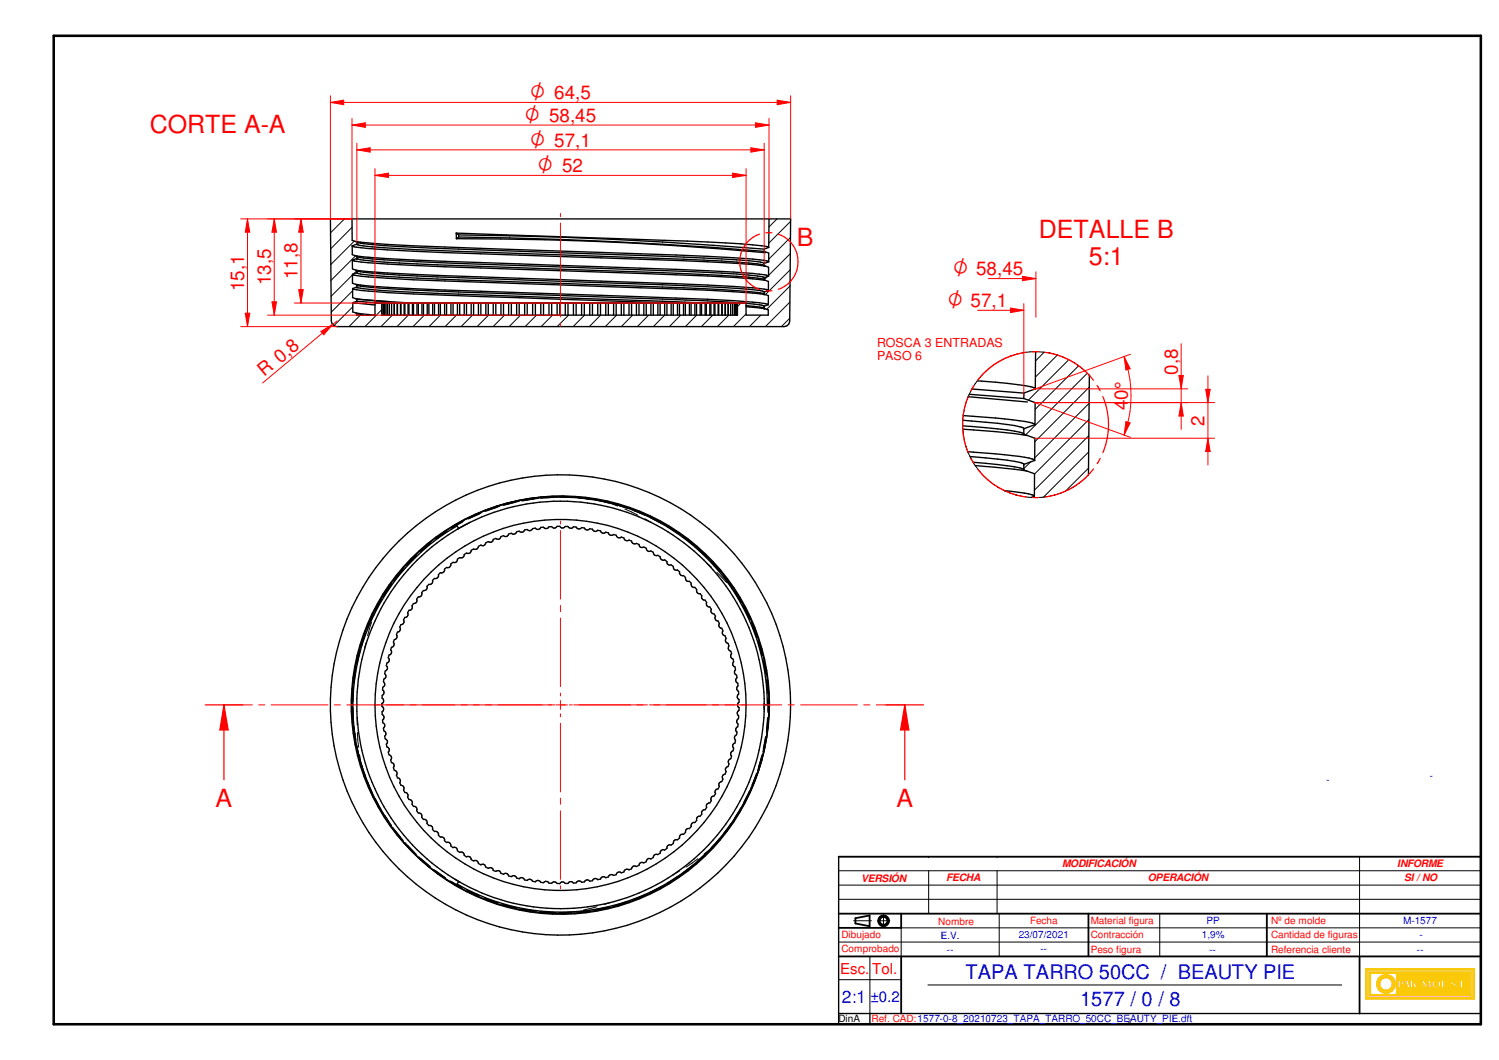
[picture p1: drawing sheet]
<svg xmlns="http://www.w3.org/2000/svg" width="420mm" height="297mm" viewBox="0 0 420 297" stroke-linecap="round" stroke-linejoin="round" font-family="sans-serif">
<path d="M15.1 10h400v277h-400z" fill="none" stroke="#000" stroke-width=".72"/>
<g fill="none" stroke="#000" stroke-width=".51">
<path d="M235.1 256h180M239.8 257.3v1.5M243.7 256.5v3M355.1 256v12M235.1 268h180M235.1 260h17.5M381.1 268v16"/>
<circle cx="247.7" cy="258" r="1.51"/>
<circle cx="247.7" cy="258.1" r="1.12"/>
</g>
<path d="M235.1 240.1v46.9h180v-46.9M235.1 284h180M243.8 284v3" fill="none" stroke="#000" stroke-width=".38"/>
<g fill="none" stroke="#000" stroke-width=".28">
<path d="M235.1 252h180M239.3 258h5M245.9 258h3.5M247.6 256.3v3.5M260.3 244v12M279.5 244v12M280.1 256v12M325.1 256v12M381.1 240.1v27.9M235.1 274.5h17.5M235.1 264h180M252.6 260v8"/>
<path d="M260.1 276h116"/>
</g>
<g fill="#faca0a">
<path d="M382.8 271.4v8.6h30.5v-8.6zM383.2 271.9h29.7v7.7h-29.7z" fill-rule="evenodd"/>
<path d="M383.7 272.3v6.8h28.7v-6.8zM408.2 276.5a.3 .3 0 0 1 .6 0 .3 .3 0 0 1-.6 0zM409.3 274.7h.6v1.9h.8v.2h-1.4zM411 276.4l.3-.1 .1 .4-.4 .1zM384.2 272.8h7.2v5.8h-7.2zM391.9 274.7h.9a.67 .67 0 0 1 .7 .9 .67 .67 0 0 1-1 .4v.8h-.6zM394.1 274.7h.5l.6 2.1h-.6l-.1-.4h-.6l-.2 .4h-.2zM395.3 274.7h.6v1l.8-1h.2l-.5 .7 .8 1.4h-.7l-.4-.9-.2 .9h-.6zM397.3 275.6h.7v.2h-.7zM398.8 274.7h.3l.7 1.4 .8-1.4h.3l.3 2.1h-.7v-1.3l-.7 1.3h-.2l-.7-1.2v1.2h-.5zM401.6 275.2a1.22 1.22 0 0 1 1.8-.3 1.22 1.22 0 0 1 0 1.8 1.22 1.22 0 0 1-1.8-.3l-.2-.4zM404.1 274.7h.6v1.9h.8v.2h-1.4zM406.7 275a.74 .74 0 0 1 .8-.3 .74 .74 0 0 1 .5 .6l-.2 .1a.37 .37 0 0 0-.3-.5 .37 .37 0 0 0-.4 .4l.3 .1a.73 .73 0 0 1 .7 .8 .73 .73 0 0 1-.8 .7 .73 .73 0 0 1-.7-.8h.3a.37 .37 0 0 0 .2 .5 .37 .37 0 0 0 .5-.3l-.2-.2a.75 .75 0 0 1-.7-1.1z" fill-rule="evenodd"/>
</g>
<g fill="none" stroke="#faca0a" stroke-width=".28">
<path d="M391.9 274.7h.9a.6 .6 0 0 1 .7 .5 .6 .6 0 0 1-.6 .7l-.4 .1v.8h-.6zM392.7 276h.1M394.1 274.7h.5l.6 2.1h-.6l-.1-.4h-.6l-.2 .4h-.2zM395.3 274.7h.6v1l.8-1h.2l-.5 .7 .8 1.4h-.7l-.4-.9-.2 .9h-.6zM398.8 274.7h.3l.7 1.4 .8-1.4h.3l.3 2.1h-.7v-1.3l-.7 1.3h-.2l-.7-1.2v1.2h-.5zM406.9 276.3h.1M406.9 276.2v-.1h-.3a.73 .73 0 0 0 .5 .7 .73 .73 0 0 0 .8-.2M406.9 276.3l.1 .3h.3M407.3 276.6h.1M407.4 274.7h.1M407.4 275.4l-.3-.1a.37 .37 0 0 1 .4-.4 .37 .37 0 0 1 .3 .5l.2-.1v-.2a.73 .73 0 0 0-.8-.4 .73 .73 0 0 0-.6 .6l.2 .5 .9 .6M407.4 275.5h.1"/>
<path d="M407.4 275.5a.72 .72 0 0 1 .6 .4 .72 .72 0 0 1-.1 .7M407.7 276.4h.1M407.7 276.4l-.4 .2M407.9 276.6h.1"/>
<circle cx="402.7" cy="275.8" r="1.17"/>
</g>
<path d="M386.4 274.1a2.68 2.68 0 0 1 2.9-.9 2.68 2.68 0 0 1 1.8 2.4h-.9a1.72 1.72 0 0 0-2.6-1.4 1.72 1.72 0 0 0 0 3 1.72 1.72 0 0 0 2.6-1.4h.9a2.66 2.66 0 0 1-3.5 2.4 2.66 2.66 0 0 1-1.2-4.1z" fill-rule="evenodd" fill="#faca0a"/>
<path d="M386.6 273.9a2.68 2.68 0 0 1 2.8-.7 2.68 2.68 0 0 1 1.7 2.4h-.9a1.74 1.74 0 0 0-2.6-1.4 1.74 1.74 0 0 0 0 3 1.74 1.74 0 0 0 2.6-1.4h.9a2.66 2.66 0 0 1-3.7 2.3 2.66 2.66 0 0 1-.8-4.2z" fill="none" stroke="#faca0a" stroke-width=".28"/>
<path d="M392.5 275a.41 .41 0 0 1 .4 .4 .41 .41 0 0 1-.4 .4z" fill-rule="evenodd" fill="#faca0a"/>
<path d="M392.5 275a.41 .41 0 0 1 .4 .4 .41 .41 0 0 1-.4 .4z" fill="none" stroke="#faca0a" stroke-width=".28"/>
<path d="M394.2 275.3l.2 .8h-.5z" fill="#faca0a"/>
<path d="M394.2 275.3l.2 .8h-.5z" fill="none" stroke="#faca0a" stroke-width=".28"/>
<path d="M402.2 275.2a.76 .76 0 0 1 1 .1 .76 .76 0 0 1-.2 1.1 .61 .61 0 0 1-.7 .2 .61 .61 0 0 1-.3-.8z" fill-rule="evenodd" fill="#faca0a"/>
<path d="M382.8 271.4h30.5v8.6h-30.5zM383.2 271.9h29.7v7.7h-29.7zM383.7 272.3h28.7v6.8h-28.7zM384.2 272.8h7.2v5.8h-7.2zM397.3 275.6h.7v.2h-.7zM402.3 275a.79 .79 0 0 1 .9 .8 .79 .79 0 0 1-.9 .8 1.04 1.04 0 0 1 0-1.6zM404.1 274.7h.6v1.9h.8v.2h-1.4zM408.3 276.4a.27 .27 0 0 1 .4 0 .27 .27 0 0 1-.2 .4zM409.3 274.7h.6v1.9h.8v.2h-1.4zM411 276.4l.3-.1 .1 .4-.4 .1z" fill="none" stroke="#faca0a" stroke-width=".28"/>
<path d="M235.1 240.1h180M239.8 258.8l3.9 .7M243.7 256.5l-3.9 .8M252.6 256v4M305.1 256v12M252.6 268v16" fill="none" stroke="#000" stroke-width=".51"/>
<g fill="none" stroke="#000" stroke-width=".28">
<path d="M96.6 61.3l-3.9 3.9M98.7 63.7l-6 6M98.8 77l-6 6.1M99.3 67.6l-6.6 6.6M99.7 71.7l-7 6.9M100 75.9l-.9 .9M214.3 73.7l-.1 .2M215.1 77.5l-.9 .9M217.8 61.3l-2.2 2.3M221.5 75.6l-7 6.9M221.5 71.1l-6.1 6.1M221.6 66.5l-6.1 6.1"/>
<path d="M221.6 62l-6.1 6.1M98.8 81.5l-6 6M98.9 86l-5.3 5.3M100 80.3l-.1 .2M101 88.3l-3.2 3.2M107 86.7l-4.7 4.8M110 88.3l-3.2 3.2M114.5 88.3l-3.2 3.2M118.9 88.3l-3.1 3.2M123.4 88.3l-3.1 3.2M128 88.3l-3.3 3.2M132.4 88.3l-3.2 3.2"/>
<path d="M136.9 88.3l-3.2 3.2M141.4 88.3l-3.2 3.2M145.9 88.3l-3.2 3.2M150.4 88.3l-3.2 3.2M154.9 88.3l-3.2 3.2M159.4 88.3l-3.2 3.2M163.9 88.3l-3.3 3.2M168.3 88.3l-3.1 3.2M172.8 88.3l-3.1 3.2M177.3 88.3l-3.2 3.2M181.8 88.3l-3.2 3.2M186.3 88.3l-3.2 3.2"/>
<path d="M190.8 88.3l-3.2 3.2M195.3 88.3l-3.2 3.2M199.8 88.3l-3.2 3.2M204.3 88.3l-3.2 3.2M207.7 84.9l-1 1M209.1 88l-3.5 3.5M213.3 88.3l-3.3 3.2M221.3 89.2l-2.3 2.3M221.4 84.7l-6.9 6.8M221.4 80.1l-6.5 6.6M292.7 98.7l-2.4 2.4M296.4 99.5l-6.2 6.2"/>
<path d="M299.6 100.8l-11.4 11.3M302.3 102.5l-12.2 12.2M304.7 104.6l-17.2 17.3M305.2 117.6l-15.2 15.2M305.3 113l-15.3 15.3M305.3 108.5l-15.2 15.3M305.3 105.2a20.5 20.5 0 0 0-29.2-1 20.5 20.5 0 0 0-.3 29.3 20.5 20.5 0 0 0 29.3-.4M149.5 139.7l-3.5 .6M149.7 139.9l-3.4 .5M149.7 139.6l-3.4 .5M151 139.7l-3.6 .5M154.8 139.3l-3.5 .2"/>
<path d="M155 139.1l-3.5 .3M155 139.4l-3.5 .3M156.5 139.4l-3.6 .1M156.6 139.3l3.5 .1M156.8 139.1l3.5 .1M156.8 139.4h3.5M158.4 139.4l3.6 .1M161.9 139.5l2.1 .2M162.1 139.6l3.5 .4M162.1 139.3l3.5 .4M163.9 139.7l3.7 .6M164 139.7l1.4 .2"/>
<path d="M167.4 140l3.4 .7M288.9 129.5l-1.9 1.8M305.1 131.1l-6.4 6.5M305.2 122.1l-15.3 15.3M305.2 126.6l-12.7 12.7M112.7 159.9l-2.3 2.9M112.9 159.4l-2.2 2.7M113.1 159.2l-2.2 2.7M113.1 159.5l-2.2 2.7M116.4 155.9l-2.4 2.6M116.6 155.5l-2.5 2.5M116.8 155.7l-2.4 2.5"/>
<path d="M116.8 155.4l-2.5 2.5M120.3 152.2l-2.4 2.1M120.6 152.2l-2.8 2.4M120.8 152.1l-2.7 2.3M120.8 151.9l-.7 .5M122.8 150.3l-.6 .5M125 148.8l-3 2.1M125.1 149l-2.9 2M125.1 148.9l-3 2.1M128 146.9l-1.6 1.1M129.6 146l-1.8 1.1M129.7 146.3l-3.1 1.7"/>
<path d="M129.9 146.1l-3.2 1.8M134.2 143.9l-3.2 1.5M134.4 143.8l-3.2 1.4M134.4 144l-3.2 1.5M134.9 143.7l-3.3 1.5M139.1 142.1l-3.3 1.1M139.4 141.9l-3.4 1.1M139.4 142.2l-3.3 1.1M140.1 141.9l-3.4 1.1M144.3 140.7l-3.4 .8M144.5 140.5l-3.4 .9M144.5 140.8l-3.4 .8"/>
<path d="M145.5 140.5l-3.6 .9M167.2 140.2l3.4 .7M167.4 140.3l3.4 .7M169.4 140.7l3.8 1.1M172.3 141.4l3.6 1.1M172.5 141.2l3.4 1M172.6 141.4l.8 .2M175.1 142.6l3.7 1.8M177.4 143l3.2 1.3M177.6 142.8l3.2 1.3M177.6 143.1l3.3 1.3M180.8 145.4l1.8 1"/>
<path d="M182.3 145l3.3 1.8M182.5 144.9l3.1 1.6M182.5 145.2l2.5 1.2M186.9 147.6l3 1.8M187.1 147.4l3 1.9M187.2 147.7l2.9 1.9M191.3 150.5l2.8 2.2M191.5 150.4l2.8 2.1M191.6 150.6l2.7 2.1M195.5 153.8l2.5 2.4M195.7 153.7l2.5 2.4M195.7 153.9l2.6 2.4"/>
<path d="M198 157.7l1.5 1.3M199.3 157.5l2.3 2.6M199.5 157.4l2.3 2.5M199.5 157.6l2.4 2.6M102.2 177.6l-1.1 3.3M102.4 177.5l-1.1 3.3M102.4 177.7l-1.1 3.3M104.1 174.4l-1.1 3.7M104.3 172.7l-1.4 3.2M104.4 172.6l-1.3 3.1M104.5 172.8l-1.4 3.2M106.4 169l-.9 1.6-.7 1.9"/>
<path d="M106.7 168l-1.7 3.1M106.9 167.9l-1.7 3M107 168.1l-1.7 3.1M109.3 164.3l-2 3.1M109.6 163.5l-1.9 2.9M109.8 163.4l-1.9 2.8M109.8 163.7l-1.9 2.8M200.9 160.4l2.8 2.8M202.8 161.5l2 2.8M203 161.4l2.1 2.8M203 161.6l2.1 2.9M205 164.8l1.2 1.5 1 1.6"/>
<path d="M205.9 165.9l1.8 2.9M206.1 165.7l1.8 3M206.1 165.9l1.8 3.1M208.1 169.5l1.7 3.3M208.6 170.5l1.5 3.1M208.8 170.3l1.5 3.1M208.8 170.6l1.5 3.1M210.6 174.5l1.3 3.4M210.8 175.2l1.2 3.3M211 175.3l1.3 3.3M211 175.1l1.2 3.3M212.5 179.7l1 3.5"/>
<path d="M98.7 198.4l.1 3.5M98.8 193.1l-.1 3.5M98.9 198.2l.1 3.8M98.9 198.5v.7M99 193.2l-.1 3.5M99 193l-.1 3.4M99.5 187.8l-.5 3.5M99.7 187.7l-.5 3.4M99.7 188l-.4 3.4M100.6 182.7l-.8 3.4M100.8 182.5l-.8 3.4M100.9 182.8l-.8 3.3"/>
<path d="M102.6 180.1l-.5 1.9M212.6 180.2l1 3.4M212.8 180l1 3.7M212.8 180.3l.6 1.9M213.9 185l.7 3.6M213.9 185.3l.7 3.5M214.2 185.2l.5 3.1M214.7 188l.1 .9M214.8 190.6l.3 3.5M214.9 190.5l.3 3.6M215 190.4l.4 3.8M215.1 190.7l.1 .7"/>
<path d="M215.2 195.9v3.4M215.3 196v3.7M215.4 195.7v3.4M215.5 196v3.4M99 203.7l.5 3.5M99.2 203.8l.5 3.5M99.2 203.5l.5 3.5M99.8 209l.8 3.3M100 208.8l.8 3.7M100.1 201.1v2.1M100.2 205.3l.3 4.1M100.5 211.4l.3 .8"/>
<path d="M100.8 211.5l.9 3.8M101 214.1l1.1 3.3M101.3 214l1.1 3.3M101.3 214.2l1.1 3.3M102.3 217.1l.9 2.3M102.8 219.1l1.4 3.2M103 218.9l.6 1.6M103 219.2l1.4 3.2M211.7 217.8l-1.4 3.4M212 216.7l-1.2 3.2M212.2 216.5l-1.2 3.3M212.3 216.8l-1.3 3.2"/>
<path d="M213.3 212.5l-1 3.5M213.5 211.6l-.9 3.4M213.7 211.4l-.9 3.4M213.8 211.7l-1 3.4M214.5 207.1l-.7 3.6M214.6 206.4l-.7 3.4M214.8 206.2l-.6 3.5M214.8 206.5l-.6 3.4M215.1 201.1l-.2 2.7M215.2 201.6l-.4 3.6M215.3 201l-.3 3.4M215.4 201.2l-.3 3.5"/>
<path d="M103.5 220.3l.9 1.9M104.4 222.2l1.6 3.3M105 223.9l1.7 3.1M105.2 223.8l1.7 3.1M105.2 224.1l1.7 3M107 227.1l2 3.2M107.6 228.6l1.9 2.9M107.8 228.4l2 2.9M107.8 228.7l2 2.9M110.1 231.8l2.2 2.9M110.6 232.9l2.2 2.7M110.8 232.7l2.2 2.8"/>
<path d="M110.9 233l2.2 2.8M113.5 236.1l2.5 2.7M114 237l2.4 2.5M114.2 236.9l2.5 2.5M114.3 237.1l2.4 2.5M198 238.9l-2.5 2.4M198.2 238.8l-2.5 2.4M198.3 239.1l-2.6 2.3M200.2 236.6l-1.2 1.4-1.7 1.3M201.6 235l-2.3 2.7M201.8 234.9l-2.3 2.6M201.9 235.2l-2.4 2.5"/>
<path d="M203.7 232.4l-2.2 2.8M204.8 230.8l-2 2.8M205.1 230.9l-2.1 2.8M205.1 230.7l-2.2 2.8M206.8 227.8l-1.9 3M207.6 226.3l-1.7 3M207.9 226.4l-1.8 3M209.5 222.9l-2.2 4.3-1.3 2M210.1 221.6l-1.6 3.1M210.3 221.4l-1.6 3.2M210.3 221.7l-1.5 3.1M117.4 240.1l2.7 2.4"/>
<path d="M117.8 240.7l2.6 2.3M118 240.6l2.6 2.3M118 240.8l2.7 2.3M121.6 243.7l3 2.1M121.9 244.1l2.8 2M122.1 244l2.8 2M122.1 244.2l2.9 2.1M126.2 246.8l3.1 1.9M126.3 247.1l3 1.8M126.5 247.2l3 1.8M126.5 247l3 1.7M130.9 249.7l3.2 1.5"/>
<path d="M131 249.6l3.3 1.5M131.1 249.6l3.2 1.4M131.1 249.8l3.2 1.5M135.8 251.8l3.2 1.2M136 252l3.3 1.2M136 251.7l3.2 1.2M136.1 251.8l3.4 1.2M140.7 253.6l3.7 .9M141 253.4l3.3 .9M141.3 253.6l3.6 .9M142.2 254l1.9 .4M145.9 254.8l3.5 .6"/>
<path d="M146.1 254.6l3.5 .6M146.2 254.9l3.4 .5M146.8 254.8l3.6 .6M151.2 255.6l3.5 .2M151.4 255.4l3.4 .3M151.4 255.7l3.4 .2M152.3 255.5l3.6 .2M160 255.8l-3.5 .1M160.2 255.6l-3.5 .1M160.2 255.9h-3.5M161.6 255.4l-3.8 .3M165.3 255.3l-3.5 .4"/>
<path d="M165.5 255.4l-3.5 .3M165.5 255.1l-3.5 .4M167.3 254.1l-3.8 .9M170.5 254.3l-3.4 .7M170.8 254.1l-3.5 .7M170.8 254.3l-3.5 .8M171.1 252.9l-1.8 .6M175.6 252.8l-3.3 1M175.8 252.6l-3.3 1M175.9 252.9l-3.4 1M180.6 250.9l-3.3 1.3M180.8 250.7l-3.3 1.3"/>
<path d="M180.8 251l-3.2 1.3M184.9 248.7l-2.5 1.2M185.5 248.3l-3.3 1.8M185.6 248.6l-3.1 1.6M189.9 245.7l-3 1.9M190.1 245.5l-3 1.9M190.1 245.8l-3 1.9M190.4 244.1l-1.8 1.1M194.1 242.5l-1.5 1.2M194.3 242.4l-3 2.2M194.3 242.6l-2.8 2.1M195.7 240.6l-3.4 2.4"/>
<path d="M235.1 248h180M235.1 244h180M235.1 240h180M260.3 240.1h.1M279.5 240.1h.1M243.8 268v16M252.6 260h162.5"/>
</g>
<g fill="none" stroke="#000" stroke-width=".38">
<path d="M92.6 61.3h129l-.3 28.6a1.61 1.61 0 0 1-1.6 1.6h-125.2a1.55 1.55 0 0 1-1.6-1.6zM98.7 61.3v6.1l1.3 .4M98.7 68.9l.1 2.5 1.2 .4v.6M98.7 68.9l1.2 .4a387.3 387.3 0 0 0 34.8 1.8 2987 2987 0 0 1 76.3 3l3.6 .5M98.8 72.9v2.5l1.2 .4v.7l4.3 .7 24.3 1.2 68.7 2.5 12.6 .8 4.3 .7M98.8 72.9l1.1 .3a387.3 387.3 0 0 0 34.9 1.9l33.7 1.1a702.5 702.5 0 0 1 44.6 2.2l1.4 .2M98.8 76.9v2.5l1.2 .4v.6M98.8 76.9l1.1 .3 3.3 .4a1401.4 1401.4 0 0 0 53.9 2.2l22.3 .8a371.8 371.8 0 0 1 35.1 1.9M99.6 67.6a152 152 0 0 0 16.2 1.3l82.6 2.9a103.2 103.2 0 0 1 16.8 1.4l.3 .2M99.6 71.7a371.7 371.7 0 0 0 35.2 1.9l63.5 2.3a134.4 134.4 0 0 1 16.5 1.2l.6 .3M99.6 75.7a371.8 371.8 0 0 0 35.2 1.9l63.5 2.3a134.5 134.5 0 0 1 16.4 1.2l.7 .3M99.7 79.7a116.1 116.1 0 0 0 16.2 1.2l52.5 1.9a743.6 743.6 0 0 1 44.4 2l2.5 .6"/>
<path d="M100 67.9l1.9 .4 5.7 .5 9.3 .5 68.8 2.5 24.2 1.3 4.3 .6v.7l1.2 .5v2.5M100 75.9l4.3 .6 7.6 .6 45.2 1.7a1362.2 1362.2 0 0 1 49.4 2l6.6 .6 1.1 .3v.7M100 67.8v.7l1.9 .4 15 1.1 80.4 2.9 12.6 .8 4.3 .7M100 79.9l1.9 .4 5.7 .5a1384.2 1384.2 0 0 0 49.5 2 1043.7 1043.7 0 0 1 50.9 2.1M100 72.5l4.3 .7 7.6 .5 85.4 3.2 12.6 .8 4.3 .7M100 71.9l1.9 .4 5.7 .5a1384.2 1384.2 0 0 0 49.5 2l45.2 1.7 7.6 .6 4.3 .7M100 76.4l-1.2 .5M100 72.4l-1.2 .5M100 68.4l-1.3 .5M127.9 65.3v1.6M127.9 65.3l.7 .5M127.9 65.3l70.5 2.5 12.6 .8 3.4 .4 1.1 .3"/>
<path d="M127.9 66.9a914 914 0 0 1 86.7 3.9M128.6 65.8v.6M128.6 65.8a1205.9 1205.9 0 0 1 85.6 4M128.6 66.4a1240.3 1240.3 0 0 1 85.6 4M128.6 66.4l-.7 .5M214.2 70.4l1.3 .5v2.5M214.2 69.8v.6M214.2 77.8v.6l1.2 .5v2.5M215.4 77.4l-1.2 .4M215.5 73.4l-1.3 .4M215.5 69.3l-1.3 .5M215.6 61.3l-.1 8"/>
<path d="M98.8 80.9l2.5 .5a710.4 710.4 0 0 0 44.4 2l42.7 1.5M98.8 80.9v2.5l1.2 .4M98.9 84.8l6.2 .7M98.9 84.8v2.6l1.1 .4M99.7 83.7l5.8 .6 10.6 .6M99.7 87.7l5.4 .6M100 83.8v.6M100 87.8v.5h5.1M100 87.8l2.1 .5M100 80.5l1.9 .4 5.7 .5 9.3 .6 80.8 2.9-.1 3.4M100 84.4l5.1 .4M100 83.8l9.3 .7"/>
<path d="M100 84.4l-1.1 .4M100 80.4l-1.2 .5M107 84.9v3.4h99.7v-3.4M107.6 84.9v3.4M107.9 84.9v3.4M108.2 84.9v3.4M108.6 84.9v3.4M109.1 84.9v3.4M109.8 84.9v3.4M110.5 84.9v3.4M111.3 84.9v3.4M111.4 84.9v3.4"/>
<path d="M112.3 84.9v3.4M112.4 84.9v3.4M113.3 84.9v3.4M113.5 84.9v3.4M114.4 84.9v3.4M114.6 84.9v3.4M115.6 84.9v3.4M115.9 84.9v3.4M116.9 84.9v3.4M117.3 84.9v3.4M118.3 84.9v3.4M118.7 84.9v3.4"/>
<path d="M119.7 84.9v3.4M120.2 84.9v3.4M121.3 84.9v3.4M121.8 84.9v3.4M122.9 84.9v3.4M123.4 84.9v3.4M124.6 84.9v3.4M125.2 84.9v3.4M126.4 84.9v3.4M127 84.9v3.4M128.2 84.9v3.4M128.9 84.9v3.4"/>
<path d="M130.1 84.9v3.4M130.8 84.9v3.4M132.1 84.9v3.4M132.7 84.9v3.4M134.1 84.9v3.4M134.8 84.9v3.4M136.2 84.9v3.4M136.9 84.9v3.4M138.2 84.9v3.4M139 84.9v3.4M140.4 84.9v3.4M141.1 84.9v3.4"/>
<path d="M142.6 84.9v3.4M143.3 84.9v3.4M144.8 84.9v3.4M145.5 84.9v3.4M147.1 84.9v3.4M147.8 84.9v3.4M149.3 84.9v3.4M150.1 84.9v3.4M151.6 84.9v3.4M152.3 84.9v3.4M153.9 84.9v3.4M154.6 84.9v3.4"/>
<path d="M156.2 84.9v3.4M156.9 84.9v3.4M158.4 84.9v3.4M159.2 84.9v3.4M160.7 84.9v3.4M161.5 84.9v3.4M163 84.9v3.4M163.8 84.9v3.4M165.3 84.9v3.4M166.1 84.9v3.4M167.5 84.9v3.4M168.3 84.9v3.4"/>
<path d="M169.8 84.9v3.4M170.5 84.9v3.4M172 84.9v3.4M172.7 84.9v3.4M174.1 84.9v3.4M174.9 84.9v3.4M176.3 84.9v3.4M177 84.9v3.4M178.4 84.9v3.4M179.1 84.9v3.4M180.5 84.9v3.4M181.1 84.9v3.4"/>
<path d="M182.4 84.9v3.4M183.1 84.9v3.4M184.4 84.9v3.4M185 84.9v3.4M186.3 84.9v3.4M186.9 84.9v3.4M188.1 84.9v3.4M188.7 84.9v3.4M189.9 84.9v3.4M190.4 84.9v3.4M191.6 84.9v3.4M192.1 84.9v3.4"/>
<path d="M193.2 84.9v3.4M193.7 84.9v3.4M194.8 84.9v3.4M195.2 84.9v3.4M196.2 84.9v3.4M196.6 84.9v3.4M198 84.9v3.4M199 84.9v3.4M199.3 84.9v3.4M200.1 84.9v3.4M200.4 84.9v3.4M201.3 84.9v3.4"/>
<path d="M201.5 84.9v3.4M202.3 84.9v3.4M202.4 84.9v3.4M203.2 84.9v3.4M203.3 84.9v3.4M204.1 84.9v3.4M204.8 84.9v3.4M205.3 84.9v3.4M205.9 84.9v3.4M206.2 84.9v3.4M206.5 84.9v3.4M206.6 84.9v3.4"/>
<path d="M209.1 85l3.9 .4 1.2 .4M209.1 85.6l3.9 .5 1.2 .3M209.1 85.9l5.4 .6M214.2 82.4l1.2 .4-.1 2.6M215.3 85.4l-1.1 .4v.6l1.1 .4v1.5h-6.2v-3.4h-104v3.4M215.4 81.4l-1.2 .4M290.3 98.6l-.1 10.4M269.8 119.3l12.5 1.2 3.5 .6 1.2 .5M269.9 117.8l2.5 .2a86.2 86.2 0 0 1 13.4 1.6l1.1 .4 .1 1.7M270 116.5l13.8 1.1 4.7 .8 1.6 .6M271.4 111.2l16.6 1.4M271.7 110.5l15.3 1.2"/>
<path d="M272.4 109l14.6 1.2M273.9 106.7a84.6 84.6 0 0 1 15.9 2l.4 .3M287 110.2v1.5M287 111.7l3.1 1.1v6.2M290.1 119l-3.1 1.1M290.2 109l-3.2 1.2M305.3 105.2l-.2 27.9M151.6 139.4l-3.1 .3-6.6 1.4M154.3 139.2a58.4 58.4 0 0 1 61.1 61.8M154.8 139.1l-6.8 .7-3.1 .6M157.4 139.1a58.4 58.4 0 0 1 57.7 58.4M269.9 120.3l2.9 .2a119.2 119.2 0 0 1 15.1 1.5"/>
<path d="M271.3 126.6l10.2 .8a33.3 33.3 0 0 1 8.3 1.4l.2 .2M271.9 127.9l10.4 1 3.5 .7 1.2 .5M272.8 129.5l6.8 .7a25.9 25.9 0 0 1 7.3 1.3l.1 .1M273.3 130.5l14.6 1.5M281.5 137.5l2.2 .2a18.5 18.5 0 0 1 6.1 1.2l.1 .2M287 121.7l3.1 1.1-.1 6.2M289.9 139.1l-.9 .3M290 129l-3 1.1v1.6l3 1.1-.1 6.3M127.9 146.9a58.5 58.5 0 0 0-10.1 93.9M127.9 146.9l.7 1.2M128.1 147.4a58.3 58.3 0 0 0-14.6 89.1M128.6 148.1a57.1 57.1 0 0 1 85.6 49.4 57.1 57.1 0 0 1-85.6 49.5"/>
<path d="M128.6 148.1a57.1 57.1 0 0 0 0 98.9M128.6 148.1l-.4 .2M131.6 146.4l-3 1.7M133.5 144.1l-5.6 2.8M138.9 141.9a58.5 58.5 0 0 1 64.1 19.1 58.5 58.5 0 0 1 4.3 66.7 58.3 58.3 0 0 1-89.5 13.1M139.4 141.9l-5.9 2.2M139.4 141.8a58.3 58.3 0 0 0-21.5 99.2M142.4 141l-3 .9M121.2 162.6l.6-.5h.4a.9 .9 0 0 0 .7-1.1l.5-.5 .4 .1a.87 .87 0 0 0 .8-1.1l.6-.5 .3 .1a.88 .88 0 0 0 .9-1.1l.6-.4h.3a.82 .82 0 0 0 .9-.9l.7-.4h.3a.87 .87 0 0 0 .9-.9l.7-.4 .3 .1a.82 .82 0 0 0 1-.9l.6-.4 .4 .2a.88 .88 0 0 0 1-.9l.7-.4 .3 .2a.88 .88 0 0 0 1.1-.8l.7-.3 .3 .1a.83 .83 0 0 0 1-.7l.8-.3 .3 .2a.83 .83 0 0 0 1.1-.7l.7-.3 .4 .2a.84 .84 0 0 0 1.1-.7l.7-.2 .3 .2a.9 .9 0 0 0 1.2-.6l.7-.2 .3 .3a.9 .9 0 0 0 1.3-.6l.7-.1 .3 .2a.94 .94 0 0 0 1.2-.5l.8-.1 .2 .3a.86 .86 0 0 0 1.3-.5l.7-.1 .3 .3a.91 .91 0 0 0 1.3-.4h.7l.3 .2a.85 .85 0 0 0 1.3-.3h.7l.2 .3a.89 .89 0 0 0 1.3-.3h.8l.2 .3a.84 .84 0 0 0 1.3-.2l.8 .1 .2 .3a.89 .89 0 0 0 1.3-.2l.8 .2 .2 .3a.88 .88 0 0 0 1.3-.1l.8 .1 .1 .3a.84 .84 0 0 0 1.3 0l.8 .2 .2 .3a.84 .84 0 0 0 1.3 0l.7 .2 .2 .4a.88 .88 0 0 0 1.3 .1l.7 .2 .1 .3a.89 .89 0 0 0 1.3 .2l.8 .2 .1 .4a.92 .92 0 0 0 1.3 .2l.7 .3 .1 .4a.9 .9 0 0 0 1.3 .3l.7 .3 .1 .4a.85 .85 0 0 0 1.3 .3l.6 .3 .1 .4a.78 .78 0 0 0 1.2 .4l.7 .4 .1 .4a.88 .88 0 0 0 1.2 .4l.7 .4v.4a.86 .86 0 0 0 1.2 .5l.6 .5v.3a.86 .86 0 0 0 1.2 .6l.7 .4v.4a.79 .79 0 0 0 1.1 .6l.6 .5-.1 .4a.9 .9 0 0 0 1.2 .7l.5 .5v.4a.83 .83 0 0 0 1.1 .7l.5 .5v.4a.83 .83 0 0 0 1.1 .8l.5 .6-.1 .4a.83 .83 0 0 0 1 .8l.5 .6-.1 .3a.88 .88 0 0 0 1 .9l.5 .6-.1 .4a.88 .88 0 0 0 1 .9l.4 .6-.1 .4a.87 .87 0 0 0 .8 .9l.5 .7-.2 .3a.88 .88 0 0 0 .9 1l.3 .7-.1 .3a.83 .83 0 0 0 .8 1.1l.3 .7-.1 .3a.87 .87 0 0 0 .7 1.1l.3 .7-.1 .3a.9 .9 0 0 0 .7 1.1l.2 .7-.1 .4a.9 .9 0 0 0 .6 1.1l.3 .7-.3 .3a.9 .9 0 0 0 .7 1.2l.1 .7-.2 .3a.84 .84 0 0 0 .6 1.2l.2 .8-.3 .3a.86 .86 0 0 0 .5 1.2l.2 .7-.3 .3a.88 .88 0 0 0 .5 1.2l.1 .8-.3 .2a.88 .88 0 0 0 .4 1.3v.8l-.2 .2a.85 .85 0 0 0 .3 1.3l.1 .8-.3 .2a.81 .81 0 0 0 .3 1.3l-.1 .8-.3 .2a.92 .92 0 0 0 .2 1.3v.8l-.3 .2a.89 .89 0 0 0 .2 1.3l-.1 .8-.4 .1a.83 .83 0 0 0 .2 1.3l-.2 .8-.3 .2a.92 .92 0 0 0 .1 1.3l-.2 .8-.3 .2a.84 .84 0 0 0-.1 1.3l-.1 .7-.4 .2a.88 .88 0 0 0 0 1.3l-.3 .7-.3 .2a.87 .87 0 0 0-.2 1.3l-.2 .7-.4 .1a.81 .81 0 0 0-.2 1.3l-.3 .7-.3 .1a.84 .84 0 0 0-.3 1.3l-.3 .7-.3 .1a.85 .85 0 0 0-.4 1.3l-.3 .7h-.4a.85 .85 0 0 0-.3 1.3l-.5 .7h-.3a.83 .83 0 0 0-.4 1.3l-.4 .6h-.4a.86 .86 0 0 0-.5 1.3l-.5 .6h-.3a.92 .92 0 0 0-.6 1.2l-.5 .6h-.3a.92 .92 0 0 0-.6 1.2l-.5 .6h-.4a.9 .9 0 0 0-.7 1.1l-.5 .6h-.3a.9 .9 0 0 0-.8 1.1l-.5 .5h-.3a.83 .83 0 0 0-.8 1l-.6 .5h-.3a.83 .83 0 0 0-.8 1l-.7 .5-.3-.1a.83 .83 0 0 0-.9 1l-.6 .5-.3-.1a.87 .87 0 0 0-.9 1l-.7 .4-.3-.1a.82 .82 0 0 0-1 .9l-.7 .4-.3-.1a.87 .87 0 0 0-1 .9l-.6 .3-.4-.1a.83 .83 0 0 0-1 .8l-.7 .3-.4-.1a.81 .81 0 0 0-1 .8l-.7 .3-.3-.2a.89 .89 0 0 0-1.1 .7l-.8 .3-.2-.2a.89 .89 0 0 0-1.2 .7l-.7 .2-.3-.2a.93 .93 0 0 0-1.2 .6l-.7 .3-.3-.3a.84 .84 0 0 0-1.2 .6l-.8 .2-.3-.2a.86 .86 0 0 0-1.1 .5l-.8 .1-.3-.2a.88 .88 0 0 0-1.2 .4l-.8 .1-.2-.2a.88 .88 0 0 0-1.3 .4l-.8 .1-.2-.3a.83 .83 0 0 0-1.3 .4h-.8l-.2-.3a.81 .81 0 0 0-1.3 .3h-.7l-.3-.3a.81 .81 0 0 0-1.3 .2h-.7l-.2-.3a.87 .87 0 0 0-1.4 .2l-.7-.1-.2-.3a.84 .84 0 0 0-1.3 .1l-.8-.1-.2-.3a.84 .84 0 0 0-1.3 0l-.7-.1-.3-.3a.8 .8 0 0 0-1.3 0l-.7-.3-.2-.3a.84 .84 0 0 0-1.3 0l-.7-.3-.2-.3a.84 .84 0 0 0-1.3-.1l-.7-.3-.1-.3a.84 .84 0 0 0-1.3-.2l-.8-.3v-.4a.84 .84 0 0 0-1.3-.2l-.7-.3-.2-.3a.81 .81 0 0 0-1.2-.3l-.7-.4-.1-.4a.83 .83 0 0 0-1.3-.3l-.6-.4-.1-.4a.88 .88 0 0 0-1.2-.4l-.7-.4v-.4a.88 .88 0 0 0-1.2-.5l-.7-.4v-.4a.81 .81 0 0 0-1.2-.5l-.6-.4v-.4a.84 .84 0 0 0-1.2-.6l-.6-.5v-.4a.98 .98 0 0 0-1.2-.6l-.5-.5v-.4a.9 .9 0 0 0-1.1-.7l-.6-.5 .1-.4a.83 .83 0 0 0-1.1-.7l-.5-.6v-.4a.88 .88 0 0 0-1-.8l-.5-.6 .1-.4a.83 .83 0 0 0-1-.8l-.5-.6 .1-.3a.82 .82 0 0 0-1-.9l-.4-.7 .1-.3a.88 .88 0 0 0-1-1l-.4-.6 .2-.3a.82 .82 0 0 0-.9-1l-.4-.7 .1-.3a.83 .83 0 0 0-.8-1.1l-.4-.6 .2-.4a.88 .88 0 0 0-.8-1l-.3-.7 .2-.3a.89 .89 0 0 0-.8-1.1l-.2-.8 .1-.3a.83 .83 0 0 0-.7-1.1l-.2-.7 .2-.4a.9 .9 0 0 0-.7-1.1l-.2-.7 .2-.3a.84 .84 0 0 0-.6-1.2l-.1-.8 .2-.3a.86 .86 0 0 0-.5-1.1l-.2-.8 .3-.3a.85 .85 0 0 0-.5-1.2l-.1-.8 .2-.2a.83 .83 0 0 0-.4-1.3l-.1-.7 .3-.3a.91 .91 0 0 0-.4-1.3v-.7l.3-.3a.85 .85 0 0 0-.4-1.2v-.9l.3-.2a.89 .89 0 0 0-.2-1.3v-.7l.3-.3a.85 .85 0 0 0-.2-1.3l.1-.7 .3-.2a.84 .84 0 0 0-.1-1.3l.1-.8 .3-.2a.81 .81 0 0 0-.1-1.3l.2-.8 .3-.1a.8 .8 0 0 0 0-1.3l.1-.8 .4-.2a.84 .84 0 0 0 0-1.3l.2-.7 .4-.2a.84 .84 0 0 0 .1-1.3l.2-.7 .4-.1a.89 .89 0 0 0 .2-1.3l.2-.8 .4-.1a.88 .88 0 0 0 .2-1.3l.3-.7 .4-.1a.89 .89 0 0 0 .2-1.3l.4-.7h.4a.85 .85 0 0 0 .3-1.3l.4-.7h.4a.91 .91 0 0 0 .3-1.3l.4-.7h.4a.88 .88 0 0 0 .5-1.2l.4-.7h.4a.81 .81 0 0 0 .5-1.2l.5-.6h.3a.86 .86 0 0 0 .6-1.2l.5-.6h.4a.87 .87 0 0 0 .6-1.2l.5-.6 .4 .1a.83 .83 0 0 0 .6-1.2zM214.2 197.5h1.3v.4M213.6 212.8a58.3 58.3 0 0 1-85.5 34.9M214.8 206.9a58.4 58.4 0 0 1-86.9 41.3"/>
<path d="M215.2 203.8l-1 6.5M215.5 200.7l-.3 3.4M115.5 238.6l2.3 2.2M120.1 242.8l2.5 1.9 5.3 3.5M127.5 246.3l1.1 .7M128.6 247l.3 .2M128.6 247l-.7 1.1"/>
<circle cx="157.1" cy="197.5" r="64.5"/>
<circle cx="157.1" cy="197.6" r="52"/>
</g>
<g fill="#000">
<circle cx="100" cy="75.8" r=".19"/>
<circle cx="100" cy="72.4" r=".19"/>
<circle cx="100" cy="67.8" r=".19"/>
<circle cx="214.2" cy="74.4" r=".19"/>
<circle cx="214.2" cy="77.8" r=".19"/>
<circle cx="100" cy="80.4" r=".19"/>
<circle cx="107" cy="84.9" r=".19"/>
<circle cx="110.5" cy="84.9" r=".19"/>
<circle cx="204.1" cy="84.9" r=".19"/>
<circle cx="214.2" cy="82.4" r=".19"/>
<circle cx="214.2" cy="85.8" r=".19"/>
<circle cx="214.2" cy="86.4" r=".19"/>
<circle cx="286.9" cy="120" r=".19"/>
<circle cx="287" cy="130.1" r=".19"/>
<circle cx="287" cy="121.6" r=".19"/>
</g>
<path d="M287.6 98.7a20.5 20.5 0 0 0-13.6 7.9M291.1 98.6h-1.7M292.9 98.7a20.4 20.4 0 0 1 13.6 7.9M271.4 111.2a20.2 20.2 0 0 0 0 15.7M273 108.1l-.9 1.5M307.5 108l.8 1.5M309.1 111.1a20.2 20.2 0 0 1 0 15.7M272.1 128.5l.9 1.5M274.1 131.4a20.1 20.1 0 0 0 13.5 7.8M289.4 139.4h1.7M306.5 131.4a20.5 20.5 0 0 1-13.6 7.9M308.4 128.4l-.9 1.5" fill="none" stroke="#f00" stroke-width=".34"/>
<g fill="none" stroke="#f00" stroke-width=".28">
<path d="M92.6 26.8v34.5M92.6 28.7l3.7-.6v1.2zM221.6 26.8v34.5M157.1 59.8v.9M157.1 62.5v26.3M157.1 90.6v.8M157.1 146v.9M157.1 148.7v19.2M157.1 169.7v1.7M157.1 173.2v19.2M105.6 197.5h.8M108.2 197.5h19.3"/>
<path d="M129.2 197.5h1.8M132.7 197.5h19.3M153.8 197.5h.8M155.9 197.5h2.5M157.1 194.2v.8M157.1 196.3v2.5M159.6 197.5h.8M162.2 197.5h19.3M183.2 197.5h1.7M186.8 197.5h19.2M207.8 197.5h.8M157.1 200v.9"/>
<path d="M157.1 202.7v19.2M157.1 223.7v1.7M157.1 227.2v19.2M157.1 248.2v.9"/>
</g>
<path d="M92.6 28.7l3.7-.6v1.2z" fill="#f00"/>
<path d="M217.8 28.1l3.8 .6-3.8 .6z" fill="none" stroke="#f00" stroke-width=".28"/>
<path d="M217.8 28.1l3.8 .6-3.8 .6z" fill="#f00"/>
<path d="M92.6 28.7h129M98.7 33.2v28.1M98.7 35.1l3.7-.7v1.3zM215.6 33.2v28.1" fill="none" stroke="#f00" stroke-width=".28"/>
<path d="M98.7 35.1l3.7-.7v1.3z" fill="#f00"/>
<path d="M211.8 34.4l3.8 .7-3.8 .6z" fill="none" stroke="#f00" stroke-width=".28"/>
<path d="M211.8 34.4l3.8 .7-3.8 .6z" fill="#f00"/>
<path d="M98.7 35.1h116.9M100 40.1v28M100 42l3.7-.6v1.2zM214.2 40.1v34" fill="none" stroke="#f00" stroke-width=".28"/>
<path d="M100 42l3.7-.6v1.2z" fill="#f00"/>
<path d="M210.5 41.4l3.7 .6-3.7 .6z" fill="none" stroke="#f00" stroke-width=".28"/>
<path d="M210.5 41.4l3.7 .6-3.7 .6z" fill="#f00"/>
<path d="M100 42h114.2M105.1 47.2v37.7M105.1 49.1l3.8-.6v1.2zM209.1 47.2v37.7" fill="none" stroke="#f00" stroke-width=".28"/>
<path d="M105.1 49.1l3.8-.6v1.2z" fill="#f00"/>
<path d="M205.3 48.5l3.8 .6-3.8 .6z" fill="none" stroke="#f00" stroke-width=".28"/>
<path d="M205.3 48.5l3.8 .6-3.8 .6z" fill="#f00"/>
<path d="M105.1 49.1h104M82.5 61.3h16.2M84.4 61.3l.6 3.8h-1.3zM82.5 84.9h126.6" fill="none" stroke="#f00" stroke-width=".28"/>
<path d="M84.4 61.3l.6 3.8h-1.3z" fill="#f00"/>
<path d="M83.7 81.2h1.3l-.6 3.7z" fill="none" stroke="#f00" stroke-width=".28"/>
<path d="M83.7 81.2h1.3l-.6 3.7z" fill="#f00"/>
<path d="M67.5 61.3h31.2M69.4 61.3l.6 3.8h-1.3zM84.4 61.3v23.6M67.5 91.5h27" fill="none" stroke="#f00" stroke-width=".28"/>
<path d="M69.4 61.3l.6 3.8h-1.3z" fill="#f00"/>
<path d="M68.7 87.8h1.3l-.6 3.7z" fill="none" stroke="#f00" stroke-width=".28"/>
<path d="M68.7 87.8h1.3l-.6 3.7z" fill="#f00"/>
<path d="M69.4 61.3v30.2M75 61.3h23.7M76.9 61.3l.6 3.8h-1.3zM75 88.3h81.9" fill="none" stroke="#f00" stroke-width=".28"/>
<path d="M76.9 61.3l.6 3.8h-1.3z" fill="#f00"/>
<path d="M76.2 84.6h1.3l-.6 3.7z" fill="none" stroke="#f00" stroke-width=".28"/>
<path d="M76.2 84.6h1.3l-.6 3.7z" fill="#f00"/>
<path d="M76.9 61.3v27M286.6 77.4l3.8 .7-3.8 .6zM290.4 76.2v12.7" fill="none" stroke="#f00" stroke-width=".28"/>
<path d="M286.6 77.4l3.8 .7-3.8 .6z" fill="#f00"/>
<path d="M277 78.1h13.4M283.2 86.3l3.8 .7-3.8 .6zM287 85.1v25.8" fill="none" stroke="#f00" stroke-width=".28"/>
<path d="M283.2 86.3l3.8 .7-3.8 .6z" fill="#f00"/>
<path d="M274 87h13M290.1 112.8h42.8M290.2 109h42.7M330.4 105.2h1.3l-.6 3.8z" fill="none" stroke="#f00" stroke-width=".28"/>
<path d="M330.4 105.2h1.3l-.6 3.8z" fill="#f00"/>
<path d="M331.1 112.8l.6 3.8h-1.3z" fill="none" stroke="#f00" stroke-width=".28"/>
<path d="M331.1 112.8l.6 3.8h-1.3z" fill="#f00"/>
<path d="M331.1 96.3v24.1M290.1 112.8h50.3M337.9 109.1h1.3l-.6 3.7zM290.1 122.8h50.3" fill="none" stroke="#f00" stroke-width=".28"/>
<path d="M337.9 109.1h1.3l-.6 3.7z" fill="#f00"/>
<path d="M338.6 122.8l.6 3.7h-1.3z" fill="none" stroke="#f00" stroke-width=".28"/>
<path d="M338.6 122.8l.6 3.7h-1.3z" fill="#f00"/>
<path d="M316.9 99.3l-27.4 9.9M289.7 112.7l27.2 9.9M315.6 118.2l1.2 .3-1.7 3.4zM338.6 105.3v25" fill="none" stroke="#f00" stroke-width=".28"/>
<path d="M315.6 118.2l1.2 .3-1.7 3.4z" fill="#f00"/>
<path d="M315.1 99.9l1.7 3.4-1.2 .4z" fill="none" stroke="#f00" stroke-width=".28"/>
<path d="M315.1 99.9l1.7 3.4-1.2 .4z" fill="#f00"/>
<path d="M89.9 92.9l3.3-2-2.4 2.9zM94.5 89.9l-20.9 17.4M315.1 99.9a32.1 32.1 0 0 1 0 22" fill="none" stroke="#f00" stroke-width=".28"/>
<path d="M89.9 92.9l3.3-2-2.4 2.9z" fill="#f00"/>
<g fill="none" stroke="#f00" stroke-width=".28">
<path d="M62.8 197.5h7.9M72.5 197.5h1.7M76 197.5h15.9M93.7 197.5h1.7M97.2 197.5h15.9M114.9 197.5h1.7M118.4 197.5h15.9M136.1 197.5h1.7M139.6 197.5h15.9M157.3 197.5h1.7M160.8 197.5h15.9M178.5 197.5h1.7"/>
<path d="M182 197.5h15.9M199.7 197.5h1.7M203.2 197.5h15.9M220.9 197.5h1.7M224.4 197.5h15.9M242.1 197.5h1.7M245.6 197.5h8"/>
</g>
<path d="M68 197.5h-5.2v21M248.4 197.5h5.2" fill="none" stroke="#f00" stroke-width=".34"/>
<path d="M62.8 197.5l1.2 7.1h-2.4z" fill="#f00"/>
<path d="M62.8 197.5l1.2 7.1h-2.4zM253.6 197.5v21" fill="none" stroke="#f00" stroke-width=".34"/>
<path d="M253.6 197.5l1.2 7.1h-2.4z" fill="#f00"/>
<path d="M212.9 65.6a8.2 8.2 0 0 0-5.6 7.8 8.2 8.2 0 0 0 5.6 7.7M214.7 65.2h1.7M218.1 65.6a8.1 8.1 0 0 1 5.6 7.7 8.1 8.1 0 0 1-5.6 7.8M214.7 81.5h1.7M57.5 197.5h5.3M253.6 197.5l1.2 7.1h-2.4zM253.6 197.5h5.3" fill="none" stroke="#f00" stroke-width=".34"/>
<g font-size="7" fill="#f00">
<text x="42" y="37.3">CORTE A-A</text>
<text x="223.3" y="68.9">B</text>
<text x="291.2" y="66.6">DETALLE B</text>
<text x="305.2" y="74.2">5:1</text>
<text x="60.4" y="226.1">A</text>
<text x="251.2" y="226.1">A</text>
</g>
<g font-size="5.8" fill="#f00">
<text x="148.6" y="27.8">O 64,5</text>
<text x="147.1" y="34.1">O 58,45</text>
<text x="148.6" y="41.1">O 57,1</text>
<text x="150.8" y="48.2">O 52</text>
<text x="267.2" y="77.1">O 58,45</text>
<text x="265.6" y="86">O 57,1</text>
</g>
<g font-size="5.6" fill="#00f">
<text x="270.6" y="274.4">TAPA TARRO 50CC / BEAUTY PIE</text>
<text x="302.8" y="282">1577 / 0 / 8</text>
</g>
<g font-size="5.3" fill="#f00">
<text x="68.4" y="81.6" transform="rotate(-90 68.4 81.6)">15,1</text>
<text x="75.9" y="80" transform="rotate(-90 75.9 80)">13,5</text>
<text x="83.4" y="78.3" transform="rotate(-90 83.4 78.3)">11,8</text>
<text x="74" y="105.7" transform="rotate(-40 74 105.7)">R 0,8</text>
<text x="330.1" y="105" transform="rotate(-90 330.1 105)">0,8</text>
<text x="316.1" y="114.9" transform="rotate(-90 316.1 114.9)">40°</text>
<text x="337.6" y="119.3" transform="rotate(-90 337.6 119.3)">2</text>
</g>
<text font-size="4.9" fill="#00f" x="236" y="281">2:1</text>
<g font-size="4.2" fill="#f00">
<text x="235.5" y="272.9">Esc.</text>
<text x="244.5" y="272.9">Tol.</text>
</g>
<text font-size="4.2" fill="#00f" x="244" y="280.8">±0.2</text>
<g font-size="3.5" fill="#f00">
<text x="245.8" y="97.2">ROSCA 3 ENTRADAS</text>
<text x="245.8" y="101">PASO 6</text>
</g>
<g font-size="2.9" fill="#f00">
<text x="297.7" y="243">MODIFICACIÓN</text>
<text x="391.7" y="243.1">INFORME</text>
<text x="241.4" y="247.1">VERSIÓN</text>
<text x="265.2" y="247">FECHA</text>
<text x="321.8" y="247">OPERACIÓN</text>
<text x="393.6" y="247">SI / NO</text>
</g>
<g font-size="2.8" fill="#00f">
<text x="371.7" y="219.5">-</text>
<text x="400.8" y="218.3">-</text>
<text x="263.7" y="263">E.V.</text>
<text x="285.5" y="262.9">23/07/2021</text>
<text x="336.9" y="263">1,9%</text>
<text x="338.2" y="259">PP</text>
<text x="393.3" y="259">M-1577</text>
<text x="397.8" y="262.9">-</text>
<text x="265.4" y="267">--</text>
<text x="291.7" y="266.9">--</text>
<text x="339" y="267">--</text>
<text x="397.2" y="267.1">--</text>
</g>
<g font-size="2.8" fill="#f00">
<text x="235.9" y="262.9">Dibujado</text>
<text x="263" y="259.1">Nombre</text>
<text x="288.7" y="258.8">Fecha</text>
<text x="305.7" y="258.9">Material figura</text>
<text x="305.7" y="262.8">Contracción</text>
<text x="356.3" y="259">Nº de molde</text>
<text x="356.3" y="262.9">Cantidad de figuras</text>
<text x="235.9" y="266.9">Comprobado</text>
<text x="305.7" y="267">Peso figura</text>
<text x="356.3" y="267">Referencia cliente</text>
<text x="244.3" y="286.4">Ref. CAD:1577-0-8_20210723_TAPA_TARRO_50CC_BEAUTY_PIE.dft</text>
</g>
<text font-size="2.8" x="235" y="286.5">DinA</text>
<text font-size="1.7" x="316.1" y="286.8">3</text>
</svg>
